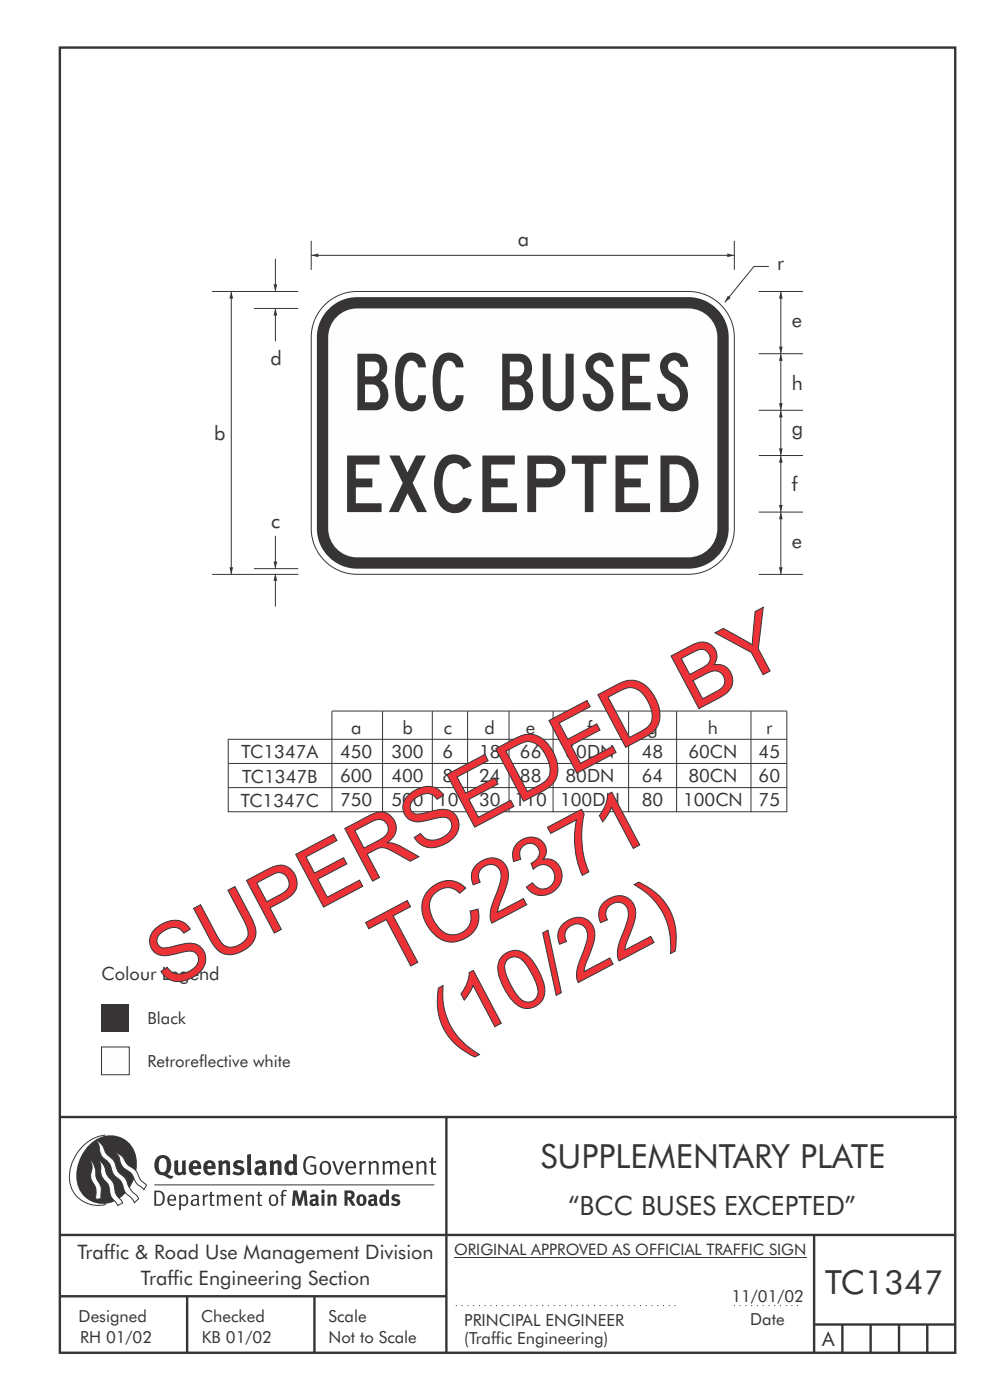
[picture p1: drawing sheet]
<svg xmlns="http://www.w3.org/2000/svg" width="210mm" height="297mm" viewBox="0 0 210 297" stroke-linecap="round" stroke-linejoin="round" font-family="sans-serif">
<g fill="none" stroke="#373435" stroke-width=".51">
<path d="M12.7 10.1h189.9v276.9h-189.9zM12.7 237h190.3M94.7 236.9v50.1M12.7 262h190M12.7 275h82M39.7 275v12M66.7 275v12M172.7 262v25M172.7 281h30M178.7 281v6M184.7 281v6M190.7 281v6"/>
<path d="M196.7 281v6"/>
</g>
<path d="M96.3 266.7h74.7" fill="none" stroke="#373435" stroke-width=".21"/>
<path d="M96.7 277h47.5M155.7 277h14" fill="none" stroke="#373435" stroke-width=".21" stroke-dasharray=".2 1" stroke-linecap="butt"/>
<g fill="#373435">
<path d="M64.9 245.6a1.61 1.61 0 0 1 2.1 0l-.2 .3a1.17 1.17 0 0 0-1.4-.2 1.17 1.17 0 0 0-.6 1.3 1.42 1.42 0 0 0 1.2 1.8l.7-.1v-1.2h-.8l-.1-.4h1.3v1.8a1.82 1.82 0 0 1-2.2 0 1.82 1.82 0 0 1-.6-2.1l.2-.7z" fill-rule="evenodd"/>
<path d="M68.2 246.5a1.77 1.77 0 0 0 .4 2.7 1.39 1.39 0 0 0 1.4-.5 1.39 1.39 0 0 0 .2-1.5 1.19 1.19 0 0 0-2-.7zM68.5 246.8a.83 .83 0 0 1 1 .1 .83 .83 0 0 1 .2 .9 .75 .75 0 0 1-.6 1.1 .75 .75 0 0 1-.8-.9v-.9z" fill-rule="evenodd"/>
<path d="M70.5 246.3h.4l.8 2.4 .8-2.4h.5l-1.1 2.9h-.4z" fill-rule="evenodd"/>
<path d="M73.6 246.7a1.74 1.74 0 0 0 .5 2.5l.9-.1 .5-.2-.2-.3a.89 .89 0 0 1-1.1 .2 .89 .89 0 0 1-.4-1h1.7a1.15 1.15 0 0 0-.4-1.4 1.15 1.15 0 0 0-1.5 .3zM74 246.8a.67 .67 0 0 1 .8-.1 .67 .67 0 0 1 .3 .8h-1.3z" fill-rule="evenodd"/>
<path d="M76.2 246.4l.4-.1 .1 .4 .5-.4h.5l-.2 .5a.61 .61 0 0 0-.8 .6v1.8h-.4z" fill-rule="evenodd"/>
<path d="M78.1 246.4l.5-.1 .1 .4a.89 .89 0 0 1 .9-.4 .89 .89 0 0 1 .7 .7v2.2h-.4v-2.2l-.1-.2-.3-.1-.8 .3v2.2h-.4z" fill-rule="evenodd"/>
<path d="M81.1 246.4l.4-.1 .1 .4a.83 .83 0 0 1 .8-.4 .83 .83 0 0 1 .7 .4 .86 .86 0 0 1 .9-.4 .86 .86 0 0 1 .7 .7v2.2h-.4l-.1-2.4a.5 .5 0 0 0-.8 .1l-.2 .2v2.1h-.5v-2.3l-.4-.2-.7 .3v2.2h-.4z" fill-rule="evenodd"/>
<path d="M85.7 246.7a1.74 1.74 0 0 0 .5 2.5l.9-.1 .5-.2-.2-.3a.89 .89 0 0 1-1.1 .2 .89 .89 0 0 1-.4-1h1.7a1.15 1.15 0 0 0-.5-1.4 1.15 1.15 0 0 0-1.4 .3zM86 246.8a.67 .67 0 0 1 .9-.1 .67 .67 0 0 1 .3 .8h-1.3z" fill-rule="evenodd"/>
<path d="M88.3 246.4l.4-.1 .1 .4a.89 .89 0 0 1 .9-.4 .89 .89 0 0 1 .7 .7v2.2h-.4v-2.2l-.1-.2-.3-.1-.8 .3v2.2h-.4z" fill-rule="evenodd"/>
<path d="M91.5 245.6l.4-.1v.8h.7l-.2 .4h-.5v2.1l.1 .1h.5l.1 .3a.71 .71 0 0 1-1.2-.6v-1.9h-.3v-.4h.3z" fill-rule="evenodd"/>
<path d="M37 246.3l.8-.2v2a.46 .46 0 0 0 .2 .6 .46 .46 0 0 0 .6-.2v-2.2l.8-.2v2.4l.2 .5-.6 .3-.2-.3a1.03 1.03 0 0 1-1.2 .3 1.03 1.03 0 0 1-.6-1.1z" fill-rule="evenodd"/>
<path d="M40.4 246.5a1.64 1.64 0 0 0 0 2.3 1.64 1.64 0 0 0 2.3 .1l-.4-.4a.78 .78 0 0 1-.9 .2 .78 .78 0 0 1-.5-.7h1.8a1.37 1.37 0 0 0-.6-1.7 1.37 1.37 0 0 0-1.7 .2zM41 246.9a.48 .48 0 0 1 .7-.1 .48 .48 0 0 1 .2 .6h-1z" fill-rule="evenodd"/>
<path d="M43.5 246.5a1.65 1.65 0 0 0-.2 2 1.65 1.65 0 0 0 1.9 .7l.5-.3-.3-.4a.78 .78 0 0 1-.9 .3 .78 .78 0 0 1-.5-.8h1.8a1.37 1.37 0 0 0-.6-1.7 1.37 1.37 0 0 0-1.7 .2zM44.1 246.9a.48 .48 0 0 1 .6-.1 .48 .48 0 0 1 .2 .6h-.9z" fill-rule="evenodd"/>
<path d="M46.3 246.3l.7-.2 .1 .4a.95 .95 0 0 1 1-.3 .95 .95 0 0 1 .7 .8v2.3h-.8v-2.3l-.3-.2-.5 .3v2.2h-.8z" fill-rule="evenodd"/>
<path d="M49.7 246.5a1.73 1.73 0 0 1 2-.1l-.2 .5-.6-.2a.42 .42 0 0 0-.6 .3l.2 .2a1.23 1.23 0 0 1 1.4 1.1 1.47 1.47 0 0 1-2.3 .9l-.3-.2 .3-.6 .7 .3a.47 .47 0 0 0 .7-.3 .87 .87 0 0 0-1-.5l-.4-.2-.1-.4z" fill-rule="evenodd"/>
<path d="M54.1 246.5l.3 .6 .3-.2a.62 .62 0 0 1 .9 .1v.4a1.21 1.21 0 0 0-1.3 .3 1.21 1.21 0 0 0-.2 1.3 1.19 1.19 0 0 0 1.7 0l.5 .4 .4-.5-.3-.3v-1.4a.96 .96 0 0 0-1.3-1.1zM55 248l.6-.1v.7a.43 .43 0 0 1-.6 .1 .43 .43 0 0 1 0-.7z" fill-rule="evenodd"/>
<path d="M57.2 246.3l.7-.2 .1 .4a.95 .95 0 0 1 1-.3 .95 .95 0 0 1 .7 .8v2.3h-.8v-2.3l-.3-.2-.5 .3v2.2h-.8z" fill-rule="evenodd"/>
<path d="M62.2 244.8v1.5a1.29 1.29 0 0 0-1.4 .2 1.29 1.29 0 0 0-.5 1.3 1.24 1.24 0 0 0 .5 1.3 1.24 1.24 0 0 0 1.5 0l.1 .2h.7l-.1-4.4zM61.5 246.9l.4-.1 .3 .2v1.5l-.3 .1a.48 .48 0 0 1-.6-.4 1.52 1.52 0 0 1 .2-1.3z" fill-rule="evenodd"/>
<path d="M52.4 245l.8-.2 .2 4.5h-.8l-.1-.2z" fill-rule="evenodd"/>
</g>
<path d="M22.4 240.8a9 9 0 0 0-7.4 10.9 6.2 6.2 0 0 0 7.5 3.8M32.7 251.4h59.4" fill="none" stroke="#373435" stroke-width=".21"/>
<path d="M19.1 242.7a5.7 5.7 0 0 1 6.5-1.4 5.7 5.7 0 0 1 3.4 5.7 8.6 8.6 0 0 1-6.2 8.3 5.7 5.7 0 0 1-6.5-7 9.9 9.9 0 0 1 2.8-5.6z" fill-rule="evenodd" fill="#373435"/>
<path d="M24.4 244.5a3.1 3.1 0 0 1 2.3 2.2l.8 .7a3.2 3.2 0 0 1 2 2.4l.4 .6 1.2 1.1-.6 .9-.2-.3a3.5 3.5 0 0 1-1.9-2.1 3.8 3.8 0 0 0-2.1-2.2 3.5 3.5 0 0 1-1-2.2zM20.4 241.9a3.4 3.4 0 0 1 1.9 2.4l.7 .9a3.3 3.3 0 0 1 1.7 2.6 4.4 4.4 0 0 0 1.7 2l.3 .3a6.1 6.1 0 0 0 2.5 3.7l.2 .5-.9 .9a6.1 6.1 0 0 0-1.9-2.3l-.4-.7a3.6 3.6 0 0 0-1.9-2.8l-.6-1a3.6 3.6 0 0 0-1.9-2.8 3.7 3.7 0 0 1-.8-2.4zM21 246.1a3.4 3.4 0 0 1 1.5 2.7l.6 1a3.8 3.8 0 0 1 1.4 3.1l.3 .7 1.2 1.6-1 .5-.5-.7a3.2 3.2 0 0 1-1.3-2.8 4.3 4.3 0 0 0-1.4-2.2 4.7 4.7 0 0 1-.5-3zM19.2 246.1a5.1 5.1 0 0 1 1.2 3.7l.3 .7a3.1 3.1 0 0 1 .7 2.9l.1 .9-1.1 .2-.1-.8a3.5 3.5 0 0 0-.9-3.3 3.6 3.6 0 0 1 .1-2.5z" fill-rule="evenodd" fill="#fefefe" stroke="#373435" stroke-width=".21"/>
<g fill="#373435">
<path d="M33.4 245.5a2.51 2.51 0 0 0 .4 3.7l.8 .1a2.78 2.78 0 0 0 2 .7l.2-.6h-.6l-.7-.3a2.56 2.56 0 0 0 0-3.8 1.83 1.83 0 0 0-2.1 .2zM34 245.8a.87 .87 0 0 1 1 .1 .87 .87 0 0 1 .4 .9v.4a1.17 1.17 0 0 1-.9 1.5l-.3-.1a2.38 2.38 0 0 1-.2-2.8z" fill-rule="evenodd"/>
<path d="M33.1 252.9v2.6a1.12 1.12 0 0 0 1.2-.3 1.12 1.12 0 0 0 .2-1.2l-.1-.5-.3-.5zM32.7 252.6h1.1a1.67 1.67 0 0 1 1.2 1.6 1.67 1.67 0 0 1-1.3 1.6h-1zM36.1 253.9l-.2 .5h1.1a.55 .55 0 0 0-.3-.6 .55 .55 0 0 0-.6 .1zM35.8 253.7a.95 .95 0 0 1 1.2-.1 .95 .95 0 0 1 .4 1.1h-1.5a.72 .72 0 0 0 .4 .8 .72 .72 0 0 0 .9-.2l.1 .3a1.15 1.15 0 0 1-1.5 0 1.15 1.15 0 0 1-.2-1.5zM38.4 254.1v1.1a.7 .7 0 0 0 .9 .2 .7 .7 0 0 0 .2-.9 .61 .61 0 0 0-.4-.7 .61 .61 0 0 0-.7 .3zM38 253.5l.3-.1 .1 .4a.95 .95 0 0 1 1.2-.2 .95 .95 0 0 1 .3 1.2 .92 .92 0 0 1-.5 .9 .92 .92 0 0 1-1-.1v1.1l-.4 .1zM40.9 254.8a.5 .5 0 0 0 .2 .8 .5 .5 0 0 0 .7-.4v-.6zM40.5 253.7a1 1 0 0 1 1.7 .3v1.4l.2 .2-.2 .3-.3-.4a.78 .78 0 0 1-1.4 0 .78 .78 0 0 1 .8-1.1h.5a.58 .58 0 0 0-.3-.7 .58 .58 0 0 0-.7 .2zM43 253.5l.3-.1 .1 .4 .3-.3 .5-.1-.2 .4a.52 .52 0 0 0-.6 .5v1.5h-.4zM44.6 252.9l.4-.1-.1 .7h.6l-.1 .2h-.5v1.5a.35 .35 0 0 0 .6 .3v.3a.57 .57 0 0 1-.6 .1 .57 .57 0 0 1-.3-.6v-1.6h-.3v-.2h.3zM45.9 253.5l.4-.1 .1 .4 .2-.2a.64 .64 0 0 1 1 .2 .7 .7 0 0 1 .8-.4 .7 .7 0 0 1 .5 .6v1.8h-.4v-1.7l-.2-.4-.7 .4v1.7h-.3v-1.7a.38 .38 0 0 0-.3-.4 .38 .38 0 0 0-.5 .2l-.1 .2v1.7h-.4zM50.2 253.9l-.2 .5h1.1a.55 .55 0 0 0-.2-.6 .55 .55 0 0 0-.7 .1zM49.9 253.7a.95 .95 0 0 1 1.2-.1 .95 .95 0 0 1 .4 1.1h-1.5a.72 .72 0 0 0 .4 .8 .72 .72 0 0 0 .9-.2l.1 .3a1.15 1.15 0 0 1-1.5 0 1.15 1.15 0 0 1-.2-1.5zM52.1 253.5l.3-.1 .1 .4a.72 .72 0 0 1 .8-.4 .72 .72 0 0 1 .6 .6v1.8h-.4v-1.6a.45 .45 0 0 0-.3-.5 .45 .45 0 0 0-.5 .2l-.2 .2v1.7h-.3zM54.7 252.9l.4-.1v.7h.6l-.1 .2h-.5v1.5a.35 .35 0 0 0 .5 .3v.3a.57 .57 0 0 1-.6 .1 .57 .57 0 0 1-.3-.6v-1.6h-.3v-.2h.3zM57.6 253.8l-.2 .8a.65 .65 0 0 0 .3 .8 .65 .65 0 0 0 .8-.2l.1-.1a.93 .93 0 0 0-.7-1.4zM57.3 253.7a1.12 1.12 0 0 1 1.4 0 1.12 1.12 0 0 1 .2 1.5 1.01 1.01 0 0 1-1.2 .6 1.01 1.01 0 0 1-.7-1.2zM59.9 252.6l.5-.2 .5 .1-.2 .3-.3-.1-.3 .2v.6h.6l-.1 .2h-.5v2.1h-.4v-2.1h-.2v-.2h.2zM62.2 252.5l-.3 3.3h.7l.1-2.3 .6 2.3h.5l.7-2.3 .1 2.3h.7l-.3-3.3h-.9l-.5 2.2-.5-2.2zM65.7 253.7l.3 .4a.51 .51 0 0 1 .5-.3 .51 .51 0 0 1 .4 .4v.1a.88 .88 0 0 0-1.1 .3 .88 .88 0 0 0 .2 1.2 .9 .9 0 0 0 1.1-.2l.3 .3 .4-.4-.3-.3v-1a.87 .87 0 0 0-.4-.9 .87 .87 0 0 0-1 .2zM66.4 254.8l.5-.1v.6l-.1 .1h-.3l-.2-.2zM68.2 253.4v2.4h.6v-2.5zM68.1 252.7a.4 .4 0 0 0 .8 0 .4 .4 0 0 0-.8 0zM69.4 253.5l.1 2.3h.6v-1.7a.33 .33 0 0 1 .4-.2 .33 .33 0 0 1 .2 .3v1.6h.7v-1.8a.75 .75 0 0 0-.6-.6 .75 .75 0 0 0-.8 .2v-.3zM73.1 252.5v3.3h.6v-1.4l.3 .3 .7 1.1h.7l-.9-1.4a.94 .94 0 0 0 .7-1 .94 .94 0 0 0-.9-.9zM73.7 253.1a.51 .51 0 0 1 .7 .1 .51 .51 0 0 1-.1 .7h-.6zM75.9 253.7a1.19 1.19 0 0 0-.1 1.7 1.19 1.19 0 0 0 1.7 0 1.19 1.19 0 0 0 0-1.6 1.19 1.19 0 0 0-1.6-.1zM76.5 253.9l.2-.1a.99 .99 0 0 1 0 1.6 1.06 1.06 0 0 1-.2-1.5zM78.1 253.7l.3 .4a.51 .51 0 0 1 .5-.3 .51 .51 0 0 1 .4 .4v.1a.88 .88 0 0 0-1.1 .3 .88 .88 0 0 0 .2 1.2 .9 .9 0 0 0 1.1-.2l.3 .3 .4-.4-.2-.3v-1a.87 .87 0 0 0-.5-.9 .87 .87 0 0 0-1 .2zM78.9 254.8l.4-.1v.6l-.1 .1h-.3l-.2-.2zM81.9 252.3v1.2a1.2 1.2 0 0 0-1.4 .6 1.2 1.2 0 0 0 .2 1.4l.5 .3 .8-.1v.1h.6l-.1-3.4zM81.4 253.9l.5 .1-.1 1.2a.46 .46 0 0 1-.5 0 .46 .46 0 0 1-.2-.6zM83.3 253.5a.79 .79 0 0 0-.2 1 .79 .79 0 0 0 1 .4 .33 .33 0 0 1 0 .5 .33 .33 0 0 1-.5-.1l-.5-.2-.2 .5a1.15 1.15 0 0 0 1.2 .3 1.15 1.15 0 0 0 .8-1 1.49 1.49 0 0 0-1.2-.8 .4 .4 0 0 1 .3-.3 .4 .4 0 0 1 .4 .1l.2 .1 .2-.4a1.47 1.47 0 0 0-1.5-.1z" fill-rule="evenodd"/>
<path d="M21.5 213.1h5.9v5.9h-5.9z" fill-rule="evenodd"/>
</g>
<path d="M21.5 222.1h5.9v5.9h-5.9z" fill-rule="evenodd" fill="#fefefe" stroke="#373435" stroke-width=".21"/>
<g fill="none" stroke="#373435" stroke-width=".21">
<path d="M69.3 64.3a9.7 9.7 0 0 1 6.4-2.5h70.3a9.7 9.7 0 0 1 9.8 9.8v40.5a9.7 9.7 0 0 1-9.8 9.7h-70.3a9.7 9.7 0 0 1-9.7-9.7v-40.5a9.7 9.7 0 0 1 3.3-7.3zM48.4 156.8h118.5M48.4 156.7v15.6M81.1 150.9v21.4M91.7 150.9v21.4M99.2 150.9v21.4M108 150.9v21.4M117.3 150.9v21.4M133.3 150.9v21.4M143.5 150.9v21.4M159.3 150.9v21.4M48.4 172.2h118.5"/>
<path d="M48.4 167.1h118.5M48.4 162h118.5M70.4 172.3v-21.4l96.5-.1v21.5"/>
</g>
<path d="M69.7 65.5a8.5 8.5 0 0 1 6-2.5h70.3a8.5 8.5 0 0 1 8.6 8.6v40.5a8.5 8.5 0 0 1-8.6 8.5h-70.3a8.5 8.5 0 0 1-8.5-8.5v-40.5a8.5 8.5 0 0 1 2.5-6.1z" fill-rule="evenodd" fill="#373435"/>
<path d="M71.4 67.2a6.1 6.1 0 0 1 4.3-1.8h70.3a6.1 6.1 0 0 1 6.2 6.2v40.5a6.1 6.1 0 0 1-6.2 6.1h-70.3a6.1 6.1 0 0 1-6.1-6.1v-40.5a6.1 6.1 0 0 1 1.8-4.4z" fill-rule="evenodd" fill="#fefefe"/>
<path d="M160.9 108.6h9.4M165.6 108.6v13.3" fill="none" stroke="#373435" stroke-width=".21"/>
<g fill="#373435">
<path d="M165.6 108.6l.4 1.5h-.8z"/>
<path d="M165.2 120.3h.8l-.4 1.6z"/>
</g>
<path d="M66 54.2h89.8M155.8 51.1v6.2" fill="none" stroke="#373435" stroke-width=".21"/>
<g fill="#373435">
<path d="M66 54.2l1.5-.4v.8z"/>
<path d="M154.3 53.8l1.5 .4-1.5 .4z"/>
</g>
<path d="M163.1 56.5h-3.2l-6.2 7.6" fill="none" stroke="#373435" stroke-width=".21"/>
<path d="M154.4 62.7l.6 .5-1.3 .9z" fill="#373435"/>
<path d="M165.6 96.6v12" fill="none" stroke="#373435" stroke-width=".21"/>
<g fill="#373435">
<path d="M165.6 96.6l.4 1.5h-.8z"/>
<path d="M165.2 107.1h.8l-.4 1.5z"/>
</g>
<path d="M160.9 96.6h9.4M165.6 87v9.6" fill="none" stroke="#373435" stroke-width=".21"/>
<g fill="#373435">
<path d="M165.6 87l.4 1.5h-.8z"/>
<path d="M165.2 95.1h.8l-.4 1.5z"/>
</g>
<path d="M165.6 75v12M160.9 87h9.4" fill="none" stroke="#373435" stroke-width=".21"/>
<g fill="#373435">
<path d="M165.6 75l.4 1.5h-.8z"/>
<path d="M165.2 85.5h.8l-.4 1.5z"/>
</g>
<path d="M160.9 75h9.4M160.9 61.8h9.4M165.6 61.8v13.3" fill="none" stroke="#373435" stroke-width=".21"/>
<g fill="#373435">
<path d="M165.6 61.8l.4 1.5h-.8z"/>
<path d="M165.2 73.5h.8l-.4 1.6z"/>
</g>
<path d="M66 51.1v6.2M58.4 121.7v7M160.9 121.9h9.4" fill="none" stroke="#373435" stroke-width=".21"/>
<path d="M58.4 121.7l.4 1.5h-.8z" fill="#373435"/>
<path d="M45 61.8h18.3M53.9 65.4h9.4M58.4 65.4v7M45 121.9h18.3M53.9 120.6h9.4" fill="none" stroke="#373435" stroke-width=".21"/>
<path d="M58.4 65.4l.4 1.5h-.8z" fill="#373435"/>
<path d="M58.4 54.9v6.9" fill="none" stroke="#373435" stroke-width=".21"/>
<path d="M58 60.3h.8l-.4 1.5z" fill="#373435"/>
<path d="M58.4 113.7v6.9" fill="none" stroke="#373435" stroke-width=".21"/>
<path d="M58 119.1h.8l-.4 1.5z" fill="#373435"/>
<path d="M49.1 61.8v60.1" fill="none" stroke="#373435" stroke-width=".21"/>
<g fill="#373435">
<path d="M49.1 61.8l.3 1.5h-.7z"/>
<path d="M48.7 120.3h.7l-.3 1.6z"/>
</g>
<g font-size="17.6" fill="#ed3237">
<text x="83.1" y="207.1" transform="rotate(-28 83.1 207.1)">TC2371</text>
<text x="35.3" y="210" transform="rotate(-28 35.3 210)">SUPERSEDED BY</text>
<text x="95.3" y="222.9" transform="rotate(-28 95.3 222.9)">(10/22)</text>
</g>
<g font-size="12" fill="#373435">
<text x="75.8" y="87">BCC BUSES</text>
<text x="73.6" y="108.6">EXCEPTED</text>
</g>
<g font-size="7.1" fill="#373435">
<text x="114.7" y="247.8">SUPPLEMENTARY PLATE</text>
<text x="175" y="274.6">TC1347</text>
</g>
<text font-size="5.6" fill="#373435" x="120.5" y="257.8">“BCC BUSES EXCEPTED”</text>
<g font-size="4.2" fill="#373435">
<text x="109.8" y="52.1">a</text>
<text x="164.9" y="57.3">r</text>
<text x="167.9" y="69.4">e</text>
<text x="57.4" y="77.4">d</text>
<text x="167.9" y="82.7">h</text>
<text x="45.4" y="93.4">b</text>
<text x="167.9" y="92.4">g</text>
<text x="167.9" y="104.3">f</text>
<text x="57.5" y="112.1">c</text>
<text x="167.9" y="116.2">e</text>
<text x="16.4" y="267">Traffic &amp; Road Use Management Division</text>
<text x="29.9" y="272.6">Traffic Engineering Section</text>
<text x="174.4" y="285.6">A</text>
</g>
<g font-size="3.9" fill="#373435">
<text x="74.5" y="155.7">a</text>
<text x="85.3" y="155.7">b</text>
<text x="94.1" y="155.7">c</text>
<text x="102.8" y="155.7">d</text>
<text x="111.6" y="155.7">e</text>
<text x="124.6" y="155.7">f</text>
<text x="137.3" y="155.7">g</text>
<text x="150.1" y="155.7">h</text>
<text x="162.5" y="155.7">r</text>
<text x="51.3" y="160.9">TC1347A</text>
<text x="72.1" y="160.8">450</text>
<text x="83" y="160.8">300</text>
<text x="93.9" y="160.8">6</text>
<text x="101.6" y="160.8">18</text>
<text x="110.3" y="160.8">66</text>
<text x="119.9" y="160.8">60DN</text>
<text x="136.1" y="160.8">48</text>
<text x="146" y="160.8">60CN</text>
<text x="160.9" y="160.8">45</text>
<text x="51.4" y="166">TC1347B</text>
<text x="72.1" y="166">600</text>
<text x="83" y="166">400</text>
<text x="93.9" y="166">8</text>
<text x="101.6" y="166">24</text>
<text x="110.3" y="166">88</text>
<text x="119.9" y="165.9">80DN</text>
<text x="136.1" y="166">64</text>
<text x="146" y="166">80CN</text>
<text x="160.9" y="166">60</text>
<text x="51.1" y="171.1">TC1347C</text>
<text x="72.1" y="171.1">750</text>
<text x="83" y="171.1">500</text>
<text x="92.7" y="171.1">10</text>
<text x="101.6" y="171.1">30</text>
<text x="109.1" y="171.1">110</text>
<text x="118.8" y="171">100DN</text>
<text x="136.1" y="171.1">80</text>
<text x="144.9" y="171.1">100CN</text>
<text x="160.9" y="171.1">75</text>
<text x="21.5" y="208">Colour Legend</text>
</g>
<g font-size="3.5" fill="#373435">
<text x="31.3" y="217.3">Black</text>
<text x="31.3" y="226.3">Retroreflective white</text>
<text x="16.7" y="280.4">Designed</text>
<text x="42.7" y="280.4">Checked</text>
<text x="69.7" y="280.4">Scale</text>
<text x="98.5" y="281.4">PRINCIPAL ENGINEER</text>
<text x="155.1" y="276.2">11/01/02</text>
<text x="159.1" y="281">Date</text>
<text x="17" y="284.8">RH 01/02</text>
<text x="42.8" y="284.8">KB 01/02</text>
<text x="69.7" y="285">Not to Scale</text>
<text x="98.5" y="285.1">(Traffic Engineering)</text>
</g>
<text font-size="3.4" fill="#373435" x="96.3" y="266.3">ORIGINAL APPROVED AS OFFICIAL TRAFFIC SIGN</text>
</svg>
